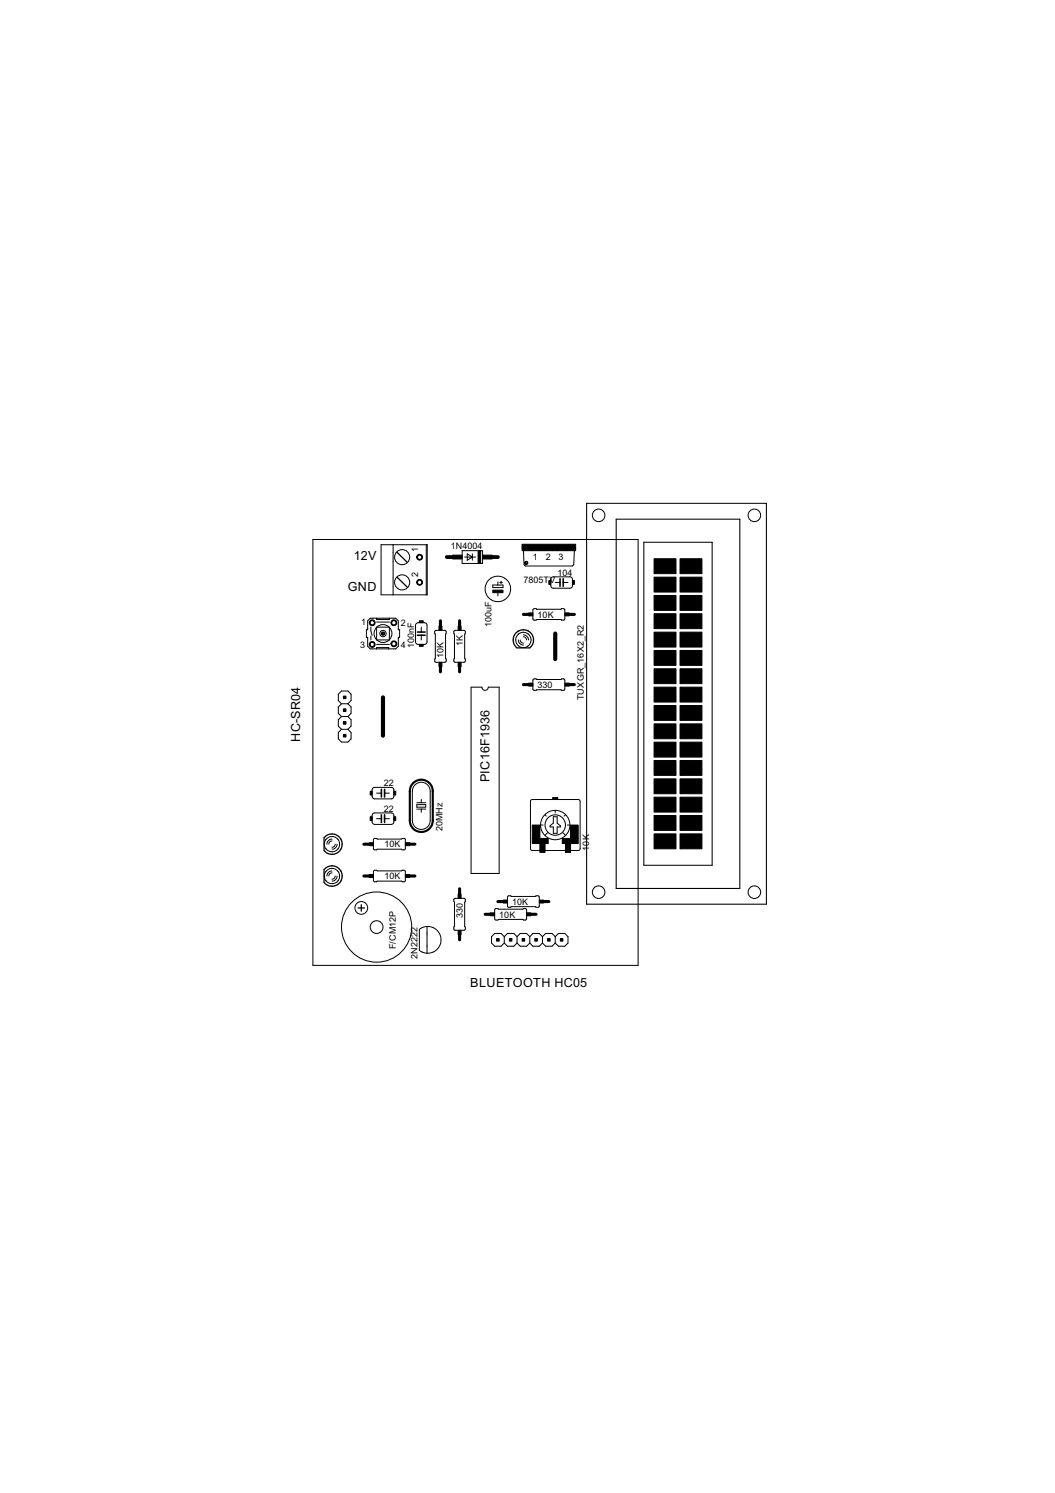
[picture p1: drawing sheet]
<svg xmlns="http://www.w3.org/2000/svg" width="210mm" height="297mm" viewBox="0 0 210 297" stroke-linecap="round" stroke-linejoin="round" font-family="sans-serif">
<path d="M76.2 138.7v7.7M110.5 126v5.1" fill="none" stroke="#000" stroke-width=".83"/>
<g fill="none" stroke="#000" stroke-width=".2">
<path d="M62.3 107.3h64.7v84.8h-64.7zM75.8 108.4h9.2v9.9h-9.2zM78.2 108.4v9.9M84.8 108.4v9.9M91.9 109.6h4.1v2.5h-4.1zM92.5 110.8h2.1M93 110.2l1 .6-1 .7zM94 110.2v1.3M98 116.4h2.1v.5h-2.1zM99.1 115.8v.6M99.1 117.8v.8M99.4 115.9h.5"/>
<path d="M99.7 115.6v.5M104.1 109.4l.2 3 .2 .2h9.4l.3-.2 .1-3M109.7 115l.4-.2h3.5l.2 .2 .1 .3-.1 1.5-.4 .2-3.6-.1-.2-.4zM110.5 115.9h.9M112.1 115.9h.9M73.2 123.5l.5-.5h5l.5 .5v1.8h.3v1.5h-.3v1.8l-.5 .5h-5l-.5-.5v-1.8h-.3v-1.5h.3zM73.8 124.8v.7l.2 .9M73.8 126.6v.7M74.9 123v.3h2.6v-.3M74.9 124.8h2.6v2.5h-2.6zM74.9 129.1v-.3h2.4v.3M74.9 128.2h2.6"/>
<path d="M74.9 123.8h2.6M82.8 124.1l.4-.2h1.3l.4 .3 .1 3.5-.2 .4-1.6 .1-.3-.1-.2-.2zM83.8 124.8v1M83.8 126.4v.9M86.6 125.5l1.9-.1 .3 .2-.2 5.4 .2 .5-.2 .2-1.9 .1-.2-.2zM90.4 125.5l1.9-.1 .3 .2-.1 5.4 .1 .5-.2 .2-1.8 .1-.3-.2v-.5l.1-.1zM93.7 136.7h2.2a.63 .63 0 0 0 .6 .7 .63 .63 0 0 0 .7-.7h2.1v37.1h-5.6zM103.1 127.3l.3 .7 .7 .3M103.2 126.1a1.56 1.56 0 0 0 0 2.4M103.5 127.3l.1 .4 .5 .3M104.1 126.7l.4 .1 .3 .5M104.1 126.3l.7 .3 .4 .7"/>
<path d="M105.1 126.1a1.5 1.5 0 0 1-.1 2.5M105.1 126.2l-1-.4-1 .4M105.1 128.5l-.4 .3h-.6l-1-.3M106.1 121.2l6.1-.1 .2 .2v1.9l-.3 .2-.5-.1-5.4 .1-.2-.3zM106.1 135.1h6.1l.2 .2v1.9l-.3 .2-.5-.2-5.4 .1-.2-.2zM67.9 140l-.6 .7v1.2l.6 .7M67.9 140l-.6-.6v-1.3l.6-.6h1.3l.6 .6v1.3l-.6 .6M67.9 142.6l-.6 .6v1.3l.6 .6M67.9 145.1l-.6 .6v1.3l.6 .6h1.3l.6-.6v-1.3l-.6-.6M67.9 140h1.3M67.9 145.1h1.3M67.9 142.6h1.3"/>
<path d="M69.2 140l.6 .7v1.2l-.6 .7M69.2 142.6l.6 .6v1.3l-.6 .6M74.3 156.7h3.7l.3 .2 .1 .3-.1 1.5-.4 .2h-3.5l-.4-.5 .1-1.4zM74.9 157.8h1M76.5 157.8h1M82.6 156.1a1.78 1.78 0 0 1 1.9-.3 1.78 1.78 0 0 1 1.1 1.6v5.9a1.78 1.78 0 0 1-1.8 1.7 1.78 1.78 0 0 1-1.8-1.7v-5.9a1.77 1.77 0 0 1 .6-1.3zM82.9 159.7h1.8M83.8 159.1v.6M105.6 159.2l.3-.1h9.1l.3 .1 .1 .2v9.4l-.1 .3-.3 .1h-9.1l-.3-.1-.1-.3v-9.4zM64.8 168.8a1.53 1.53 0 0 0 2.5 .1M64.8 175.2a1.53 1.53 0 0 0 2.5 0M64.9 167a1.54 1.54 0 0 1 2.3 0"/>
<path d="M64.9 173.4a1.5 1.5 0 0 1 2.3 0M64.9 167a1.56 1.56 0 0 0 0 1.9M64.9 173.3a1.56 1.56 0 0 0 0 2M66.1 167.3l-.4 .1-.3 .6M66.1 166.9l-.8 .3-.3 .8M66.1 173.7l-.4 .1-.3 .5M66.1 173.3l-.8 .3-.3 .7M66.7 168l-.3 .5-.3 .1M66.7 174.3l-.3 .5-.3 .1M67.1 168l-.3 .7-.7 .3M67.1 174.3l-.3 .7-.7 .3M67.2 166.9l.3 .8a1.44 1.44 0 0 1-.3 1.2"/>
<path d="M67.2 173.3l.3 .7a1.4 1.4 0 0 1-.3 1.3M74.3 161.8h3.7l.3 .1 .1 .3-.1 1.6-.4 .2-3.6-.1-.3-.4 .1-1.4zM74.4 166.9h5.5l.6-.1 .1 .3v1.8l-.1 .2-.6-.1h-4.8l-.6 .1-.2-.3zM74.4 173.2h6.1l.1 .2v1.9l-.2 .1-.5-.1-5.4 .1-.2-.2zM74.9 162.9h1M76.5 162.9h1M82.9 160.1h1.8v.5h-1.8zM82.9 161h1.8M83.8 161v.6M90.4 178.8l1.9-.1 .3 .2-.1 5.4 .1 .5-.2 .3h-1.8l-.3-.2v-.5l.1-.1zM101 178.3l6.1-.1 .2 .2v2l-.3 .1-.5-.1-5.4 .1-.1-.2zM107.5 164.1h.6"/>
<path d="M108.4 162.1l.3 .3M108.9 165.7l-.5 .5M110.1 162.5h.7v1.3l.7 .5v.2h-.7v1.3h-.7v-1.3h-.6v-.2l.6-.5zM110.5 161.2v.5M112 165.7l.5 .5M112.5 162.1l-.3 .3M112.9 164.1h.5M83.9 189.4l1.1 .3M85 184.3a2.67 2.67 0 0 1 2.7 2.7 2.67 2.67 0 0 1-2.7 2.7M85 184.3l-1.1 .3-.5 .3v4.2l.6 .3M85 184.3v5.4M98.5 180.8l5.5 .1 .1-.1h.5l.2 .2v1.9l-.3 .1-.5-.1-5.4 .1-.2-.2z"/>
<path d="M100.3 186.4l-.6-.7h-1.3l-.6 .7v1.2l.6 .7h1.3l.6-.7M100.3 186.4l.7-.7h1.2l.7 .7M100.3 187.6l.7 .7h1.2l.7-.7M100.3 186.4v1.2M102.9 186.4l.6-.7h1.3l.6 .7M102.9 187.6l.6 .7h1.3l.6-.7M102.9 186.4v1.2M105.4 186.4l.6-.7h1.3l.6 .7M105.4 187.6l.6 .7h1.3l.6-.7M105.4 186.4v1.2M107.9 186.4l.7-.7h1.2l.7 .7M107.9 186.4v1.2"/>
<path d="M107.9 187.6l.7 .7h1.2l.7-.7M110.5 186.4v1.2M110.5 186.4l.6-.7h1.3l.6 .7v1.2l-.6 .7h-1.3l-.6-.7"/>
<circle cx="80" cy="110.9" r="1.5"/>
<circle cx="80" cy="115.9" r="1.5"/>
<circle cx="99.1" cy="117.2" r="2.53"/>
<circle cx="119.1" cy="102.5" r="1.25"/>
<circle cx="150.1" cy="102.5" r="1.25"/>
<circle cx="76.2" cy="126" r="1.78"/>
<circle cx="76.2" cy="126" r=".64"/>
<circle cx="110.5" cy="164.1" r="2.92"/>
<circle cx="110.5" cy="164.1" r="2.03"/>
<circle cx="119.1" cy="177.5" r="1.25"/>
<circle cx="150.1" cy="177.5" r="1.25"/>
<circle cx="71.9" cy="180.6" r="1.27"/>
<circle cx="74.9" cy="184.4" r="7"/>
<circle cx="74.9" cy="184.4" r="1.27"/>
</g>
<g fill="#000" stroke="#000" stroke-width=".2">
<path d="M83.1 110.4a.58 .58 0 0 1 .9 .2 .58 .58 0 0 1-.4 .8 .58 .58 0 0 1-.7-.6h.2a.42 .42 0 0 1 .5-.4 .42 .42 0 0 1 .2 .7 .42 .42 0 0 1-.7-.1l-.2-.2z" fill-rule="evenodd"/>
<path d="M83.1 115.4a.58 .58 0 0 1 .9 .2 .58 .58 0 0 1-.3 .8 .58 .58 0 0 1-.8-.5h.2a.43 .43 0 0 1 .5-.5 .43 .43 0 0 1 .2 .7 .43 .43 0 0 1-.7-.1l-.2-.1z" fill-rule="evenodd"/>
<path d="M104.4 111.8a.32 .32 0 0 1 .6 0 .32 .32 0 0 1-.2 .5 .32 .32 0 0 1-.4-.3h.1a.19 .19 0 0 1 .2-.2 .19 .19 0 0 1 .2 .2 .19 .19 0 0 1-.3 .2l-.2-.2z" fill-rule="evenodd"/>
<path d="M73.6 127.8a.58 .58 0 0 1 1 .1 .58 .58 0 0 1-.4 .9 .58 .58 0 0 1-.7-.6h.1a.44 .44 0 0 1 .7-.4 .44 .44 0 0 1 0 .8 .44 .44 0 0 1-.7-.2v-.2h-.1z" fill-rule="evenodd"/>
<path d="M73.6 123.5a.58 .58 0 0 1 1 .1 .58 .58 0 0 1-.4 .9 .58 .58 0 0 1-.7-.6h.1a.43 .43 0 0 1 .6-.4 .43 .43 0 0 1 .1 .7 .43 .43 0 0 1-.7-.1v-.2h-.1z" fill-rule="evenodd"/>
<path d="M76 125.8a.33 .33 0 0 1 .5 .1 .33 .33 0 0 1-.2 .5 .33 .33 0 0 1-.4-.4l.3-.1 .2 .1a.24 .24 0 0 1-.3 .2 .24 .24 0 0 1-.2-.3z" fill-rule="evenodd"/>
<path d="M78 127.7a.58 .58 0 0 1 .9 .1 .58 .58 0 0 1-.4 .9 .58 .58 0 0 1-.7-.6h.1a.44 .44 0 0 1 .7-.4 .44 .44 0 0 1 .1 .7 .44 .44 0 0 1-.7-.2l-.1-.1h-.1z" fill-rule="evenodd"/>
<path d="M78 123.5a.58 .58 0 0 1 .9 .1 .58 .58 0 0 1-.4 .9 .58 .58 0 0 1-.7-.6h.1a.43 .43 0 0 1 .7-.4 .43 .43 0 0 1 .1 .7 .43 .43 0 0 1-.7-.1l-.1-.2h-.1z" fill-rule="evenodd"/>
</g>
<g fill="#000" stroke="#000" stroke-width=".2">
<path d="M90 110.4h1.9v.8h-1.9zM95.1 109.6h.5v2.5h-.5zM96 110.4h1.9v.8h-1.9zM98 117.4h2.1v.5h-2.1zM103.9 108.3h10.6v.8h-10.6zM103.9 109.1h1.9v.5h-1.9zM105.8 109.1h1.7v.5h-1.7zM107.5 109.1h.8v.5h-.8zM108.3 109.1h1.8v.5h-1.8zM109.2 115.5h.4v.8h-.4zM110.1 109.1h.7v.5h-.7zM110.8 109.1h1.8v.5h-1.8z"/>
<path d="M112.6 109.1h1.9v.5h-1.9zM113.9 115.5h.4v.8h-.4zM130.1 118.5h4.4v2.9h-4.4zM130.1 114.8h4.4v3h-4.4zM130.1 111.2h4.4v2.9h-4.4zM135.3 118.5h4.4v2.9h-4.4zM135.3 114.8h4.4v3h-4.4zM135.3 111.2h4.4v2.9h-4.4zM68.3 138.5h.5v.5h-.5zM83.4 128.2h.8v.4h-.8zM83.4 123.5h.8v.4h-.8zM87.3 124.6h.6v.8h-.6z"/>
<path d="M87.3 131.8h.6v.8h-.6zM91.1 131.8h.6v.8h-.6zM91.1 124.6h.6v.8h-.6zM105.2 121.9h.8v.6h-.8zM105.2 135.9h.8v.6h-.8zM112.4 121.9h.8v.6h-.8zM112.4 135.9h.8v.6h-.8zM130.1 136.7h4.4v3h-4.4zM130.1 133.1h4.4v2.9h-4.4zM130.1 129.4h4.4v3h-4.4zM130.1 125.8h4.4v2.9h-4.4zM130.1 122.1h4.4v3h-4.4z"/>
<path d="M135.3 136.7h4.4v3h-4.4zM135.3 133.1h4.4v2.9h-4.4zM135.3 129.4h4.4v3h-4.4zM135.3 125.8h4.4v2.9h-4.4zM135.3 122.1h4.4v3h-4.4zM68.3 141h.5v.5h-.5zM68.3 143.6h.5v.5h-.5zM68.3 146.1h.5v.5h-.5zM73.7 157.4h.3v.8h-.3zM78.4 157.4h.3v.8h-.3zM110 158.7h1v.4h-1zM130.1 158.6h4.4v3h-4.4z"/>
<path d="M130.1 155h4.4v2.9h-4.4zM130.1 151.3h4.4v3h-4.4zM130.1 147.7h4.4v2.9h-4.4zM130.1 144h4.4v3h-4.4zM130.1 140.4h4.4v2.9h-4.4zM135.3 158.6h4.4v3h-4.4zM135.3 155h4.4v2.9h-4.4zM135.3 151.3h4.4v3h-4.4zM135.3 147.7h4.4v2.9h-4.4zM135.3 144h4.4v3h-4.4zM135.3 140.4h4.4v2.9h-4.4zM73.4 167.7h.9v.6h-.9z"/>
<path d="M73.4 174h.9v.6h-.9zM73.7 162.5h.3v.8h-.3zM78.4 162.5h.3v.8h-.3zM80.7 167.7h.8v.6h-.8zM80.7 174h.8v.6h-.8zM91.1 177.9h.6v.8h-.6zM100.1 179.1h.8v.6h-.8zM105.9 164.1h1.5v2.7h-1.5zM105.9 166.8h3.2v1h-3.2zM107.3 179.1h.9v.6h-.9zM107.4 167.8h1v1.8h-1zM111.9 166.8h3.1v1h-3.1z"/>
<path d="M112.5 167.8h1v1.8h-1zM113.5 164.1h1.5v2.7h-1.5zM130.1 165.9h4.4v3h-4.4zM130.1 162.2h4.4v3h-4.4zM135.3 165.9h4.4v3h-4.4zM135.3 162.2h4.4v3h-4.4zM91.1 185.1h.6v.8h-.6zM97.6 181.6h.8v.6h-.8zM98.8 186.7h.5v.5h-.5zM101.3 186.7h.6v.5h-.6zM103.9 186.7h.5v.5h-.5zM104.8 181.6h.8v.6h-.8z"/>
<path d="M106.4 186.7h.5v.5h-.5zM108.9 186.7h.6v.5h-.6zM111.5 186.7h.5v.5h-.5z"/>
</g>
<path d="M111.4 115.1v1.5M112.1 115.1v1.5M83.1 125.8h1.5M83.1 126.4h1.5M75.9 157v1.6M76.5 157v1.6M75.9 162.1v1.5M76.5 162.1v1.5" fill="none" stroke="#000" stroke-width=".32"/>
<path d="M116.7 100.1h35.8v79.8h-35.8zM122.6 103.3h24.6v73.5h-24.6zM128.1 107.9h13.6v64.2h-13.6z" fill="none" stroke="#000" stroke-width=".21"/>
<path d="M82.1 155.9a2.29 2.29 0 0 1 2.5-.6 2.29 2.29 0 0 1 1.5 2.1v5.9a2.29 2.29 0 0 1-2.3 2.2 2.29 2.29 0 0 1-2.3-2.2v-5.9a2.26 2.26 0 0 1 .6-1.5z" fill="none" stroke="#000" stroke-width=".42"/>
<g fill="none" stroke="#000" stroke-width=".25">
<path d="M79 109.9l2 2M79 114.9l2 1.9M102.9 128.9h2.5M103.1 125.6a2.03 2.03 0 0 1 2.7 .5 2.03 2.03 0 0 1-.4 2.8M103.1 125.6a2.03 2.03 0 0 0-.3 3.3M64.5 166.7v2.5M64.5 173v2.6M64.5 166.6a2.04 2.04 0 0 1 3.3 .3M64.5 173a2.03 2.03 0 0 1 3.3 .3M67.8 166.9a2.03 2.03 0 0 1-.6 2.7 2.03 2.03 0 0 1-2.7-.4M67.8 173.2a2.03 2.03 0 0 1-.6 2.7 2.03 2.03 0 0 1-2.7-.3M71.2 180.6h1.3"/>
<path d="M71.9 180v1.3"/>
</g>
<path d="M88.9 110.8h1M98 110.8h1.1" fill="none" stroke="#000" stroke-width=".76"/>
<g fill="none" stroke="#000" stroke-width=".61">
<path d="M87.6 123.5v1M87.6 132.7v1M91.4 123.5v1M91.4 132.7v1M104.1 122.2h1.1M104.1 136.2h1.1M113.3 122.2h1M113.3 136.2h1M72.4 168h1M72.4 174.3h1M81.5 168h1M81.5 174.3h1"/>
<path d="M91.4 176.8v1M99.1 179.4h1M108.2 179.4h1M91.4 186v1M96.5 181.9h1M105.7 181.9h1"/>
</g>
<g font-size="2.8">
<text x="70.4" y="111.3">12V</text>
<text x="69.2" y="117.7">GND</text>
<text x="59.7" y="147.6" transform="rotate(-90 59.7 147.6)">HC-SR04</text>
<text x="97.4" y="155.7" transform="rotate(-90 97.4 155.7)">PIC16F1936</text>
<text x="93.6" y="196.4">BLUETOOTH HC05</text>
</g>
<g font-size="2">
<text x="83.2" y="109.8" transform="rotate(-90 83.2 109.8)">1</text>
<text x="89.7" y="109.3">1N4004</text>
<text x="106" y="111.5">1</text>
<text x="108.6" y="111.5">2</text>
<text x="111.1" y="111.5">3</text>
<text x="83.2" y="114.8" transform="rotate(-90 83.2 114.8)">2</text>
<text x="104.1" y="115.9">7805TV</text>
<text x="110.9" y="114.5">104</text>
<text x="71.9" y="124.4">1</text>
<text x="79.8" y="124.5">2</text>
<text x="97.8" y="124.8" transform="rotate(-90 97.8 124.8)">100uF</text>
<text x="106.9" y="122.9">10K</text>
<text x="71.6" y="128.8">3</text>
<text x="79.8" y="128.8">4</text>
<text x="82.4" y="129" transform="rotate(-90 82.4 129)">100nF</text>
<text x="88.3" y="130.9" transform="rotate(-90 88.3 130.9)">10K</text>
<text x="92.1" y="128.6" transform="rotate(-90 92.1 128.6)">1K</text>
<text x="106.9" y="136.8">330</text>
<text x="116.2" y="139.4" transform="rotate(-90 116.2 139.4)">TUXGR_16X2_R2</text>
<text x="76.4" y="161.5">22</text>
<text x="76.4" y="156.4">22</text>
<text x="88" y="165.4" transform="rotate(-90 88 165.4)">20MHz</text>
<text x="76.5" y="168.6">10K</text>
<text x="117.2" y="169.2" transform="rotate(-90 117.2 169.2)">10K</text>
<text x="76.5" y="174.9">10K</text>
<text x="92.1" y="182.6" transform="rotate(-90 92.1 182.6)">330</text>
<text x="99.3" y="182.5">10K</text>
<text x="101.9" y="180">10K</text>
<text x="78.7" y="188.9" transform="rotate(-90 78.7 188.9)">F/CM12P</text>
<text x="83.1" y="190.8" transform="rotate(-90 83.1 190.8)">2N2222</text>
</g>
</svg>
